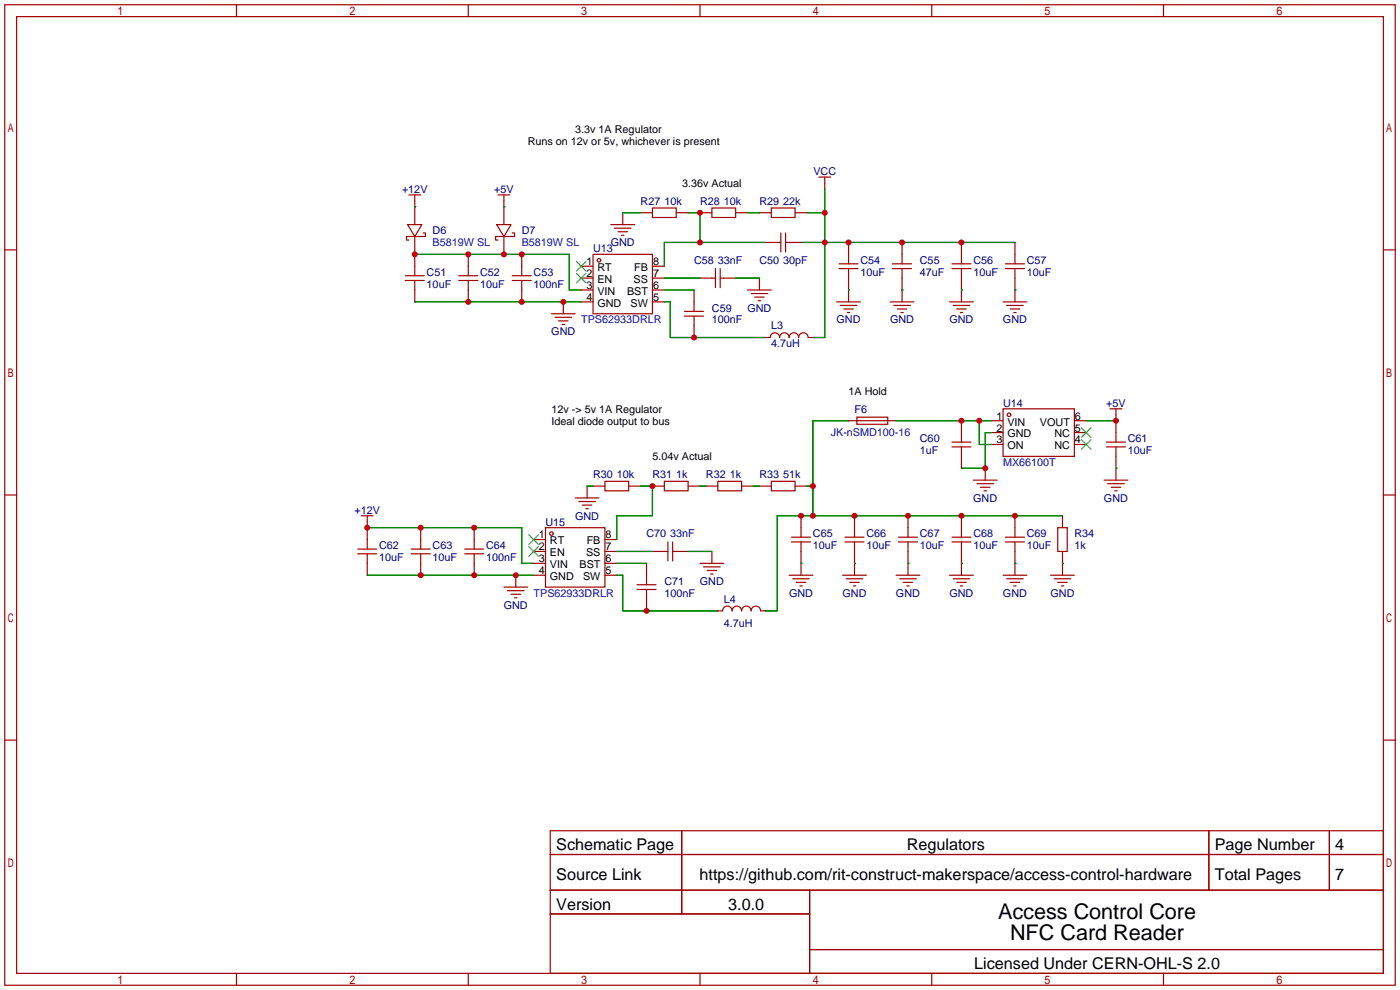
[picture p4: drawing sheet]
<svg xmlns="http://www.w3.org/2000/svg" width="299mm" height="212mm" viewBox="0 0 299 212" stroke-linecap="round" stroke-linejoin="round" font-family="sans-serif">
<g fill="none" stroke="#a10000" stroke-width=".25">
<path d="M1 1h297.2v209.6h-297.2zM3.6 3.6h292.1v204.4h-292.1zM50.5 1v2.6M100.1 1v2.6M149.6 1v2.6M199.1 1v2.6M248.7 1v2.6M175 37.8h2.5M176.3 37.8v2.6M1 53.4h2.6M86.6 59.9h4.1M86.6 58.9h4.1"/>
<path d="M87.1 48h3.1l-1.6 2.5zM87.4 41.7h2.5M88.6 41.7v6.3M88.6 50.5v8.4M88.6 59.9v4.6M90.4 49.8h.5v.7h-4v.8h.5M98 59.9h4.1M98 58.9h4.1M100.1 54.4v4.5M100.1 59.9v4.6M106.2 48h3l-1.5 2.5zM106.4 41.7h2.6"/>
<path d="M107.7 41.7v6.3M107.7 50.5v3.9M109.5 49.8h.5v.7h-4.1v.8h.5M109.5 59.9h4M109.5 58.9h4M111.5 54.4v4.5M111.5 59.9v4.6M124.2 56.9h2.5M124.2 59.4h2.5M126.7 54.4h12.7v12.7h-12.7zM130.6 48h5M131.3 48.8h3.6"/>
<path d="M132.1 49.5h2M132.8 50.3h.5M133.1 45.5v2.5M136.9 45.5h2.5M139.4 44.4h5.1v2.1h-5.1zM139.4 56.9h2.6M139.4 59.4h2.6M144.5 45.5h2.6M149.6 59.4h3.3M149.6 45.5h2.5M152.1 44.4h5.1v2.1h-5.1zM152.9 57.4v4.1"/>
<path d="M153.9 59.4h3.3M153.9 57.4v4.1M157.2 45.5h2.6M162.3 59.4v2.6M162.3 45.5h2.5M163.6 51.8h3.3M164.8 44.4h5.1v2.1h-5.1zM166.9 49.8v4M167.9 49.8v4M167.9 51.8h3.3M169.9 45.5h2.6M179.3 57.4h4.1"/>
<path d="M179.3 56.4h4.1M181.4 51.8v4.6M181.4 57.4v7.1M190.8 57.4h4M190.8 56.4h4M192.8 51.8v4.6M192.8 57.4v7.1M203.5 57.4h4M203.5 56.4h4M205.5 51.8v4.6M205.5 57.4v7.1M214.9 57.4h4"/>
<path d="M214.9 56.4h4M216.9 51.8v4.6M216.9 57.4v7.1M295.7 53.4h2.5M117.9 67.1h5M118.6 67.8h3.6M119.4 68.6h2M120.1 69.3h.5M120.4 64.5v2.6M124.2 62h2.5M124.2 64.5h2.5M139.4 62h2.6"/>
<path d="M139.4 64.5h2.6M146.3 66.5h4.1M146.3 67.6h4.1M148.3 62v4.5M148.3 67.6v4.5M159.8 62h5M160.5 62.7h3.6M161.3 63.5h2M162.1 64.3h.5M163.6 72.1h1a1.02 1.02 0 0 1 1-1 1.02 1.02 0 0 1 1 1 1.02 1.02 0 0 1 1-1 1.02 1.02 0 0 1 1.1 1 1.02 1.02 0 0 1 1-1 1.02 1.02 0 0 1 1 1 1.02 1.02 0 0 1 1-1 1.02 1.02 0 0 1 1 1h1M178.8 64.5h5.1M179.6 65.3h3.5"/>
<path d="M180.3 66h2.1M181.1 66.8h.5M190.2 64.5h5.1M191 65.3h3.6M191.8 66h2M192.5 66.8h.5M202.9 64.5h5.1M203.7 65.3h3.6M204.5 66h2M205.2 66.8h.5M214.4 64.5h5.1M215.1 65.3h3.6"/>
<path d="M215.9 66h2M216.7 66.8h.5M181.4 89.9h10.1M183.1 89.2h6.6v1.5h-6.6zM203.5 95.5h4M203.5 94.5h4M205.5 89.9v4.6M205.5 95.5v4.6M211.8 89.9h2.6M211.8 92.5h2.6M211.8 95h2.6M214.4 87.4h15.2v10.1h-15.2z"/>
<path d="M229.6 89.9h2.6M229.6 92.5h2.6M229.6 95h2.6M236.5 95.5h4M236.5 94.5h4M237.2 87.4h2.6M238.5 87.4v7.1M238.5 95.5v7.1M1 105.8h2.6M76.5 118.4h4M76.5 117.3h4M77.2 110.2h2.6"/>
<path d="M78.5 110.2v7.1M78.5 118.4v4.5M87.9 118.4h4M87.9 117.3h4M89.9 112.8v4.5M89.9 118.4v4.5M99.3 118.4h4.1M99.3 117.3h4.1M101.3 112.8v4.5M101.3 118.4v4.5M114 115.3h2.6M114 117.9h2.6"/>
<path d="M116.6 112.8h12.7v12.7h-12.7zM122.9 106.4h5.1M123.7 107.2h3.6M124.5 107.9h2M125.2 108.7h.5M125.5 103.9v2.5M126.7 103.9h2.6M129.3 102.9h5.1v2h-5.1zM129.3 115.3h2.5M129.3 117.9h2.5M134.4 103.9h2.5M139.4 117.9h3.3"/>
<path d="M139.4 103.9h2.6M142 102.9h5.1v2h-5.1zM142.7 115.8v4.1M143.8 117.9h3.3M143.8 115.8v4.1M147.1 103.9h2.5M150.9 103.9h2.5M152.1 117.9v2.5M153.4 102.9h5.1v2h-5.1zM158.5 103.9h2.5M162.3 103.9h2.5M164.8 102.9h5.1v2h-5.1z"/>
<path d="M169.2 115.8h4M169.2 114.8h4M169.9 103.9h2.6M171.2 110.2v4.6M171.2 115.8v7.1M180.6 115.8h4.1M180.6 114.8h4.1M182.6 110.2v4.6M182.6 115.8v7.1M192 115.8h4.1M192 114.8h4.1M194.1 110.2v4.6"/>
<path d="M194.1 115.8v7.1M203.5 115.8h4M203.5 114.8h4M205.5 110.2v4.6M205.5 115.8v7.1M208 102.6h5.1M208.8 103.4h3.5M209.5 104.1h2.1M210.3 104.9h.5M210.6 100.1v2.5M214.9 115.8h4M214.9 114.8h4"/>
<path d="M216.9 110.2v4.6M216.9 115.8v7.1M226.1 112.8h2v5.1h-2zM227.1 110.2v2.6M227.1 117.9v5M236 102.6h5M236.7 103.4h3.6M237.5 104.1h2M238.3 104.9h.5M295.7 105.8h2.5M107.7 125.5h5.1M108.5 126.2h3.5"/>
<path d="M109.2 127h2.1M110 127.8h.5M110.2 122.9v2.6M114 120.4h2.6M114 122.9h2.6M129.3 120.4h2.5M129.3 122.9h2.5M136.1 125h4.1M136.1 126h4.1M138.2 120.4v4.6M138.2 126v4.6M149.6 120.4h5.1"/>
<path d="M150.4 121.2h3.5M151.1 121.9h2.1M151.9 122.7h.5M153.4 130.6h1a1.02 1.02 0 0 1 1.1-1.1 1.02 1.02 0 0 1 1 1.1M156.5 130.6a1.02 1.02 0 0 1 1-1.1 1.02 1.02 0 0 1 1 1.1M158.5 130.6a1.02 1.02 0 0 1 1-1.1 1.02 1.02 0 0 1 1 1.1M160.5 130.6a1.02 1.02 0 0 1 1-1.1 1.02 1.02 0 0 1 1.1 1.1M162.6 130.6h1M168.7 122.9h5M169.4 123.7h3.6M170.2 124.5h2M170.9 125.2h.5"/>
<path d="M180.1 122.9h5.1M180.8 123.7h3.6M181.6 124.5h2M182.4 125.2h.5M191.5 122.9h5.1M192.3 123.7h3.5M193 124.5h2.1M193.8 125.2h.5M202.9 122.9h5.1M203.7 123.7h3.6M204.5 124.5h2M205.2 125.2h.5"/>
<path d="M214.4 122.9h5.1M215.1 123.7h3.6M215.9 124.5h2M216.7 125.2h.5M224.5 122.9h5.1M225.3 123.7h3.6M226.1 124.5h2M226.8 125.2h.5M1 158.2h2.6M295.7 158.2h2.5M117.6 177.5h178.1v30.5h-178.1zM145.7 177.5v17.8"/>
<path d="M258.4 177.5v12.7M284.1 177.5v12.7M117.6 182.6h178.1M117.6 190.2h178.1M117.6 195.3h55.4M173 190.2v17.8M50.5 208v2.6M100.1 208v2.6M149.6 208v2.6M173 202.9h122.7M199.1 208v2.6M248.7 208v2.6"/>
<circle cx="128" cy="55.6" r=".38"/>
<circle cx="215.6" cy="88.6" r=".38"/>
<circle cx="117.9" cy="114" r=".38"/>
</g>
<g fill="none" stroke="#008700" stroke-width=".25">
<path d="M88.6 44.2h.1M88.6 54.4h33.1v7.6h2.5M107.7 44.2h.1M133.1 45.5h3.8M142 59.4h7.6M147.1 45.5h2.5v6.3M157.2 59.4h5.1M159.8 45.5h2.5M163.6 51.8h-21.6v5.1M171.2 51.8h45.7M172.5 45.5h3.8M176.3 40.4v31.7h-2.6"/>
<path d="M88.6 64.5h35.6M142 62h6.3M142 64.5h1.3v7.6h20.3M181.4 62h.1M192.8 62h.1M205.5 62h.1M216.9 62h.1M181.4 89.9h-7.7v20.3M191.5 89.9h20.3M209.3 89.9v5.1h2.5M211.8 92.5h-1.2v7.6h-5.1M232.2 89.9h6.3"/>
<path d="M78.5 112.8h33v7.6h2.5M125.5 103.9h1.2M131.8 117.9h7.6M136.9 103.9h2.5v6.3h-7.6v5.1M147.1 117.9h5M149.6 103.9h1.3M161 103.9h1.3M172.5 103.9h1.2M227.1 110.2h-61v20.4h-2.5M238.5 100.1h.1M78.5 122.9h35.5M131.8 120.4h6.4"/>
<path d="M131.8 122.9h1.3v7.7h20.3M171.2 120.4h.1M182.6 120.4h.1M194.1 120.4h.1M205.5 120.4h.1M216.9 120.4h.1M227.1 120.4h.1"/>
</g>
<path d="M123.2 58.4l2 2.1M123.2 55.9l2 2M125.2 58.4l-2 2.1M125.2 55.9l-2 2M231.1 94l2.1 2M231.1 91.4l2.1 2.1M233.2 94l-2.1 2M233.2 91.4l-2.1 2.1M113 116.8l2.1 2.1M113 114.3l2.1 2M115.1 116.8l-2.1 2.1M115.1 114.3l-2.1 2" fill="none" stroke="#3c3" stroke-width=".25"/>
<g fill="#c00">
<circle cx="88.6" cy="54.4" r=".63"/>
<circle cx="100.1" cy="54.4" r=".63"/>
<circle cx="111.5" cy="54.4" r=".63"/>
<circle cx="107.7" cy="54.4" r=".63"/>
<circle cx="120.4" cy="64.5" r=".63"/>
<circle cx="111.5" cy="64.5" r=".63"/>
<circle cx="100.1" cy="64.5" r=".63"/>
<circle cx="148.3" cy="72.1" r=".63"/>
<circle cx="176.3" cy="51.8" r=".63"/>
<circle cx="176.3" cy="45.5" r=".63"/>
<circle cx="181.4" cy="51.8" r=".63"/>
<circle cx="192.8" cy="51.8" r=".63"/>
<circle cx="205.5" cy="51.8" r=".63"/>
<circle cx="149.6" cy="51.8" r=".63"/>
<circle cx="149.6" cy="45.5" r=".63"/>
<circle cx="78.5" cy="112.8" r=".63"/>
<circle cx="89.9" cy="112.8" r=".63"/>
<circle cx="101.3" cy="112.8" r=".63"/>
<circle cx="110.2" cy="122.9" r=".63"/>
<circle cx="101.3" cy="122.9" r=".63"/>
<circle cx="89.9" cy="122.9" r=".63"/>
<circle cx="138.2" cy="130.6" r=".63"/>
<circle cx="139.4" cy="103.9" r=".63"/>
<circle cx="171.2" cy="110.2" r=".63"/>
<circle cx="173.7" cy="110.2" r=".63"/>
<circle cx="173.7" cy="103.9" r=".63"/>
<circle cx="182.6" cy="110.2" r=".63"/>
<circle cx="194.1" cy="110.2" r=".63"/>
<circle cx="205.5" cy="110.2" r=".63"/>
<circle cx="216.9" cy="110.2" r=".63"/>
<circle cx="238.5" cy="89.9" r=".63"/>
<circle cx="210.6" cy="100.1" r=".63"/>
<circle cx="209.3" cy="89.9" r=".63"/>
<circle cx="205.5" cy="89.9" r=".63"/>
</g>
<g font-size="4.6">
<text x="213.3" y="196.3">Access Control Core</text>
<text x="215.9" y="200.9">NFC Card Reader</text>
</g>
<g font-size="3.5">
<text x="118.9" y="181.8">Schematic Page</text>
<text x="193.8" y="181.8">Regulators</text>
<text x="259.6" y="181.8">Page Number</text>
<text x="285.4" y="181.8">4</text>
<text x="118.9" y="188.1">Source Link</text>
<text x="149.5" y="188.1">https://github.com/rit-construct-makerspace/access-control-hardware</text>
<text x="259.6" y="188.1">Total Pages</text>
<text x="285.4" y="188.1">7</text>
<text x="118.9" y="194.5">Version</text>
<text x="155.6" y="194.5">3.0.0</text>
<text x="208.2" y="207.2">Licensed Under CERN-OHL-S 2.0</text>
</g>
<g font-size="2.3">
<text x="122.9" y="28.5">3.3v 1A Regulator</text>
<text x="112.8" y="31">Runs on 12v or 5v, whichever is present</text>
<text x="145.8" y="39.9">3.36v Actual</text>
<text x="125.3" y="59.2">2</text>
<text x="125.3" y="56.7">1</text>
<text x="127.7" y="57.9">RT</text>
<text x="135.6" y="57.9">FB</text>
<text x="139.6" y="56.7">8</text>
<text x="139.6" y="59.2">7</text>
<text x="125.3" y="64.3">4</text>
<text x="125.3" y="61.7">3</text>
<text x="127.7" y="65.6">GND</text>
<text x="127.7" y="63">VIN</text>
<text x="127.7" y="60.5">EN</text>
<text x="134" y="63">BST</text>
<text x="134.8" y="65.6">SW</text>
<text x="135.4" y="60.5">SS</text>
<text x="139.6" y="61.7">6</text>
<text x="139.6" y="64.3">5</text>
<text x="117.9" y="88.2">12v -&gt; 5v 1A Regulator</text>
<text x="181.4" y="84.4">1A Hold</text>
<text x="213" y="89.7">1</text>
<text x="229.7" y="89.7">6</text>
<text x="117.9" y="90.7">Ideal diode output to bus</text>
<text x="213" y="92.2">2</text>
<text x="213" y="94.8">3</text>
<text x="215.3" y="91">VIN</text>
<text x="215.3" y="93.5">GND</text>
<text x="222.3" y="91">VOUT</text>
<text x="225.3" y="93.5">NC</text>
<text x="229.7" y="94.8">4</text>
<text x="229.7" y="92.2">5</text>
<text x="139.4" y="98.3">5.04v Actual</text>
<text x="215.3" y="96">ON</text>
<text x="225.3" y="96">NC</text>
<text x="115.2" y="117.6">2</text>
<text x="115.2" y="115.1">1</text>
<text x="117.5" y="118.9">EN</text>
<text x="117.5" y="116.4">RT</text>
<text x="125.3" y="118.9">SS</text>
<text x="125.4" y="116.4">FB</text>
<text x="129.4" y="115.1">8</text>
<text x="129.4" y="117.6">7</text>
<text x="115.2" y="122.7">4</text>
<text x="115.2" y="120.2">3</text>
<text x="117.5" y="124">GND</text>
<text x="117.5" y="121.4">VIN</text>
<text x="123.9" y="121.4">BST</text>
<text x="124.6" y="124">SW</text>
<text x="129.4" y="120.2">6</text>
<text x="129.4" y="122.7">5</text>
</g>
<g font-size="2.3" fill="#000080">
<text x="85.9" y="41.2">+12V</text>
<text x="105.6" y="41.2">+5V</text>
<text x="173.8" y="37.4">VCC</text>
<text x="136.9" y="43.7">R27</text>
<text x="142" y="43.7">10k</text>
<text x="149.6" y="43.7">R28</text>
<text x="154.7" y="43.7">10k</text>
<text x="162.3" y="43.7">R29</text>
<text x="167.4" y="43.7">22k</text>
<text x="92.5" y="50.1">D6</text>
<text x="111.5" y="50.1">D7</text>
<text x="126.7" y="53.9">U13</text>
<text x="130.5" y="52.6">GND</text>
<text x="91.2" y="59">C51</text>
<text x="102.6" y="59">C52</text>
<text x="114" y="59">C53</text>
<text x="148.3" y="56.4">C58</text>
<text x="153.4" y="56.4">33nF</text>
<text x="162.3" y="56.4">C50</text>
<text x="167.4" y="56.4">30pF</text>
<text x="183.9" y="56.4">C54</text>
<text x="183.9" y="59">10uF</text>
<text x="196.6" y="56.4">C55</text>
<text x="196.6" y="59">47uF</text>
<text x="208" y="56.4">C56</text>
<text x="208" y="59">10uF</text>
<text x="219.5" y="56.4">C57</text>
<text x="219.5" y="59">10uF</text>
<text x="91.2" y="61.5">10uF</text>
<text x="102.6" y="61.5">10uF</text>
<text x="114" y="61.5">100nF</text>
<text x="117.8" y="71.7">GND</text>
<text x="152.1" y="66.6">C59</text>
<text x="152.1" y="69.1">100nF</text>
<text x="159.7" y="66.6">GND</text>
<text x="164.8" y="70.4">L3</text>
<text x="178.8" y="69.1">GND</text>
<text x="190.2" y="69.1">GND</text>
<text x="202.9" y="69.1">GND</text>
<text x="214.4" y="69.1">GND</text>
<text x="164.8" y="74.2">4.7uH</text>
<text x="182.6" y="88.2">F6</text>
<text x="214.4" y="86.9">U14</text>
<text x="236.4" y="86.9">+5V</text>
<text x="196.6" y="94.5">C60</text>
<text x="241" y="94.5">C61</text>
<text x="196.6" y="97.1">1uF</text>
<text x="241" y="97.1">10uF</text>
<text x="126.7" y="102.2">R30</text>
<text x="131.8" y="102.2">10k</text>
<text x="139.4" y="102.2">R31</text>
<text x="144.5" y="102.2">1k</text>
<text x="150.9" y="102.2">R32</text>
<text x="156" y="102.2">1k</text>
<text x="162.3" y="102.2">R33</text>
<text x="167.4" y="102.2">51k</text>
<text x="208" y="107.2">GND</text>
<text x="235.9" y="107.2">GND</text>
<text x="75.8" y="109.8">+12V</text>
<text x="116.6" y="112.3">U15</text>
<text x="122.9" y="111">GND</text>
<text x="81" y="117.4">C62</text>
<text x="81" y="119.9">10uF</text>
<text x="92.5" y="117.4">C63</text>
<text x="92.5" y="119.9">10uF</text>
<text x="103.9" y="117.4">C64</text>
<text x="103.9" y="119.9">100nF</text>
<text x="138.2" y="114.9">C70</text>
<text x="143.3" y="114.9">33nF</text>
<text x="173.7" y="114.9">C65</text>
<text x="173.7" y="117.4">10uF</text>
<text x="185.2" y="114.9">C66</text>
<text x="185.2" y="117.4">10uF</text>
<text x="196.6" y="114.9">C67</text>
<text x="196.6" y="117.4">10uF</text>
<text x="208" y="114.9">C68</text>
<text x="208" y="117.4">10uF</text>
<text x="219.5" y="114.9">C69</text>
<text x="219.5" y="117.4">10uF</text>
<text x="229.6" y="114.9">R34</text>
<text x="229.6" y="117.4">1k</text>
<text x="142" y="125">C71</text>
<text x="149.6" y="125">GND</text>
<text x="107.7" y="130.1">GND</text>
<text x="142" y="127.6">100nF</text>
<text x="154.7" y="128.8">L4</text>
<text x="168.6" y="127.6">GND</text>
<text x="180.1" y="127.6">GND</text>
<text x="191.5" y="127.6">GND</text>
<text x="202.9" y="127.6">GND</text>
<text x="214.4" y="127.6">GND</text>
<text x="224.5" y="127.6">GND</text>
<text x="154.7" y="133.9">4.7uH</text>
</g>
<g font-size="2.3" fill="#00f">
<text x="92.5" y="52.6">B5819W SL</text>
<text x="111.5" y="52.6">B5819W SL</text>
<text x="124.2" y="69.1">TPS62933DRLR</text>
<text x="177.5" y="93.3">JK-nSMD100-16</text>
<text x="214.4" y="99.6">MX66100T</text>
<text x="114" y="127.6">TPS62933DRLR</text>
</g>
</svg>
